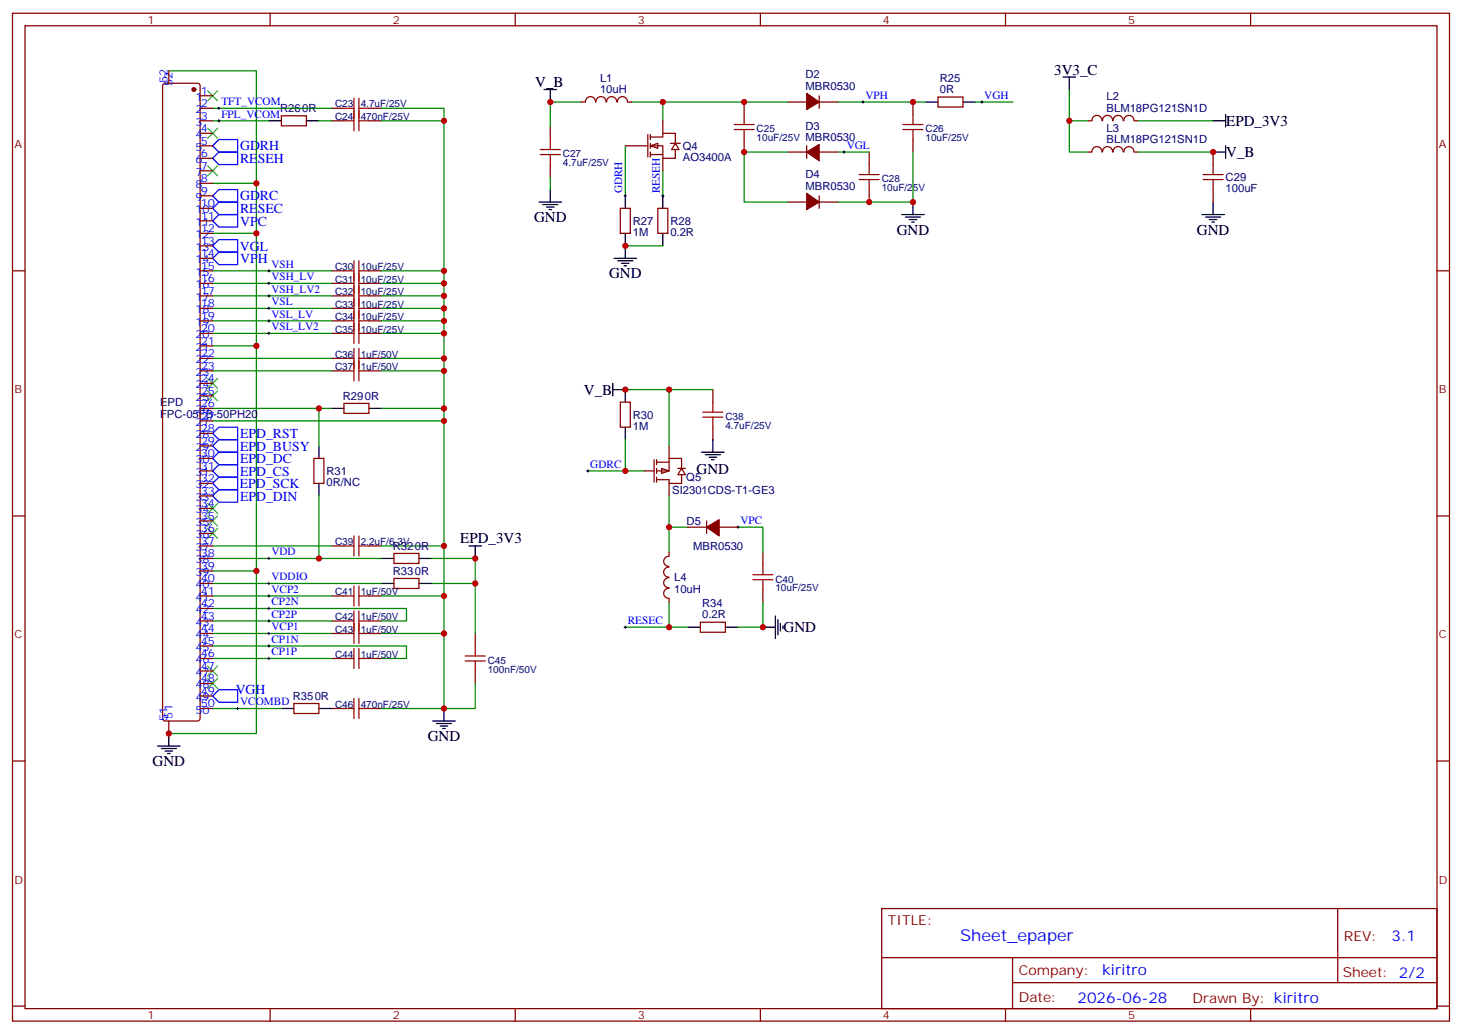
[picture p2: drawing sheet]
<svg xmlns="http://www.w3.org/2000/svg" width="412mm" height="292mm" viewBox="0 0 412 292" stroke-linecap="round" stroke-linejoin="round" font-family="sans-serif">
<g fill="none" stroke="#870000" stroke-width=".35">
<path d="M3.5 3.7h405.4v284.4h-405.4zM7.1 7.3h398.2v277.3h-398.2zM76.2 3.7v3.6M145.3 3.7v3.6M214.5 3.7v3.6M283.6 3.7v3.6M352.8 3.7v3.6M79.4 32.7h7v2.8h-7zM93.5 30.6h3.5M93.5 34.1h3.5M104.1 30.6h3.5M104.1 34.1h3.5"/>
<path d="M155.2 35.8v3.6M164 28.8h1.1M165.1 28.8a1.41 1.41 0 0 1 1.4-1.5 1.41 1.41 0 0 1 1.5 1.5M168.1 28.8a1.41 1.41 0 0 1 1.4-1.5 1.41 1.41 0 0 1 1.4 1.5M171.1 28.8a1.41 1.41 0 0 1 1.4-1.5 1.41 1.41 0 0 1 1.4 1.5M174.2 28.8a1.41 1.41 0 0 1 1.4-1.5 1.41 1.41 0 0 1 1.4 1.5M177.1 28.8h1.1M209.9 28.8v3.5M209.9 39.4v3.5M257.5 28.8v3.5M257.5 39.4v3.5M264.6 27.4h7v2.8h-7z"/>
<path d="M155.2 46.4v3.6M175 58.8h2.8v7h-2.8zM185.6 58.8h2.8v7h-2.8zM245.2 42.9v3.5M245.2 53.5v3.5M342.2 42.9v3.5M342.2 53.5v3.5M3.5 76.4h3.6M93.5 76.4h3.5M93.5 79.9h3.5M104.1 76.4h3.5M104.1 79.9h3.5"/>
<path d="M405.3 76.4h3.6M93.5 83.5h3.5M93.5 87h3.5M93.5 90.5h3.5M93.5 94.1h3.5M104.1 83.5h3.5M104.1 87h3.5M104.1 90.5h3.5M104.1 94.1h3.5M93.5 101.1h3.5M93.5 104.6h3.5M97 113.8h7.1v2.8h-7.1z"/>
<path d="M104.1 101.1h3.5M104.1 104.6h3.5M175 113.5h2.8v7h-2.8zM201.1 109.9v3.6M88.5 129.3h2.9v7.1h-2.9zM201.1 120.5v3.5M3.5 145.6h3.6M93.5 154h3.5M104.1 154h3.5M111.1 156.1h7.1v2.9h-7.1zM188.7 157a1.41 1.41 0 0 0-1.5 1.4 1.41 1.41 0 0 0 1.5 1.4M188.7 155.8v1"/>
<path d="M215.2 155.8v3.5M405.3 145.6h3.6M93.5 168.1h3.5M93.5 175.2h3.5M93.5 178.7h3.5M104.1 168.1h3.5M104.1 175.2h3.5M104.1 178.7h3.5M111.1 163.2h7.1v2.8h-7.1zM134.1 178.7v3.5M188.7 163a1.41 1.41 0 0 0-1.5 1.4 1.41 1.41 0 0 0 1.5 1.4M188.7 160a1.41 1.41 0 0 0-1.5 1.4 1.41 1.41 0 0 0 1.5 1.4"/>
<path d="M188.7 166a1.41 1.41 0 0 0-1.5 1.4 1.41 1.41 0 0 0 1.5 1.4v1.1M197.6 175.5h7v2.9h-7zM215.2 166.4v3.5M82.9 198.5h7.1v2.8h-7.1zM93.5 185.8h3.5M93.5 199.9h3.5M104.1 185.8h3.5M104.1 199.9h3.5M134.1 189.3v3.5M3.5 214.7h3.6M405.3 214.7h3.6M248.7 256.3h156.6v28.3h-156.6z"/>
<path d="M377.3 256.4v20.8M248.7 270.2h156.5M285.6 277.2h119.6M285.6 270.2v14.1M3.5 283.8h3.6M76.2 284.6v3.5M145.3 284.6v3.5M214.5 284.6v3.5M283.6 284.6v3.5M352.8 284.6v3.5M405.3 283.8h3.6"/>
</g>
<g fill="none" stroke="#3c3" stroke-width=".35">
<path d="M58.6 25.6l2.8 2.8M58.6 36.2l2.8 2.8M61.4 25.6l-2.8 2.8M61.4 36.2l-2.8 2.8M58.6 46.8l2.8 2.8M61.4 46.8l-2.8 2.8M58.6 106.8l2.8 2.8M58.6 110.3l2.8 2.8M61.4 106.8l-2.8 2.8M61.4 110.3l-2.8 2.8M58.6 142l2.8 2.9M58.6 145.6l2.8 2.8"/>
<path d="M58.6 149.1l2.8 2.8M61.4 142l-2.8 2.9M61.4 145.6l-2.8 2.8M61.4 149.1l-2.8 2.8M58.6 187.9l2.8 2.8M58.6 191.4l2.8 2.8M61.4 187.9l-2.8 2.8M61.4 191.4l-2.8 2.8"/>
</g>
<g fill="none" stroke="#000" stroke-width=".35">
<path d="M75.8 34.1h3.6M86.4 34.1h3.6M153.5 25.3h3.5M155.2 25.3v3.5M261.1 28.8h3.5M271.6 28.8h3.6M299.9 21.7h3.5M301.6 21.7v3.6M342.2 34.1h3.5M345.7 32.3v3.5M152 57h6.4M153.1 57.7h4.2"/>
<path d="M154.2 58.4h2.1M154.9 59.1h.7M155.2 53.5v3.5M176.4 55.2v3.6M187 55.2v3.6M257.5 57v3.5M342.2 42.9h3.5M342.2 57v3.5M345.7 41.1v3.6M173.2 72.9h6.4M174.3 73.6h4.2M175.3 74.3h2.1"/>
<path d="M176 75h.7M176.4 65.8v7.1M187 65.8v3.6M254.4 60.5h6.3M255.4 61.2h4.2M256.5 61.9h2.1M257.2 62.7h.7M339 60.5h6.4M340.1 61.2h4.2M341.1 61.9h2.2M341.8 62.7h.7M93.5 115.2h3.5"/>
<path d="M104.1 115.2h3.5M172.9 109.9h3.5v3.6M172.9 108.2v3.5M90 125.8v3.5M90 136.4v3.5M176.4 120.5v3.5M197.9 127.6h6.4M199 128.3h4.2M200 129h2.1M200.7 129.7h.7M201.1 124v3.6M107.6 157.6h3.5"/>
<path d="M118.2 157.6h3.5M132.3 154h3.5M134.1 154v3.6M107.6 164.6h3.5M118.2 164.6h3.5M194 177h3.6M204.6 177h3.5M215.2 177h3.5M218.7 173.8v6.3M219.4 174.8v4.3M220.1 175.9v2.1M220.8 176.6v.7"/>
<path d="M79.4 199.9h3.5M90 199.9h3.5M125.2 199.9v3.5M44.4 210.5h6.4M45.5 211.2h4.2M46.6 211.9h2.1M47.3 212.6h.7M47.6 206.9v3.6M122.1 203.4h6.3M123.1 204.1h4.3M124.2 204.8h2.1M124.9 205.5h.7"/>
</g>
<g fill="none" stroke="#a10000" stroke-width=".35">
<path d="M97 30.6h2.8M97 34.1h2.8M99.8 27.7v9.2M101.2 30.6h2.9M101.2 27.7v9.2M101.2 34.1h2.9M155.2 39.4v2.8M207.1 36.5h5.6M207.1 35.1h5.6M209.9 32.3v2.8M209.9 36.5v2.9M254.7 36.5h5.6"/>
<path d="M254.7 35.1h5.6M257.5 32.3v2.8M257.5 36.5v2.9M152.4 43.6h5.6M152.4 42.2h5.6M155.2 43.6v2.8M242.4 50.7h5.6M242.4 49.2h5.6M245.2 46.4v2.8M245.2 50.7v2.8M339.4 50.7h5.6M339.4 49.2h5.6"/>
<path d="M342.2 46.4v2.8M342.2 50.7v2.8M97 76.4h2.8M97 79.9h2.8M99.8 73.6v23.3M101.2 73.6v23.3M101.2 76.4h2.9M101.2 79.9h2.9M97 83.5h2.8M97 87h2.8M97 90.5h2.8M97 94.1h2.8"/>
<path d="M99.8 98.3v9.2M101.2 98.3v9.2M101.2 83.5h2.9M101.2 87h2.9M101.2 90.5h2.9M101.2 94.1h2.9M97 101.1h2.8M97 104.6h2.8M101.2 101.1h2.9M101.2 104.6h2.9M198.3 117.7h5.6M198.3 116.3h5.6"/>
<path d="M201.1 113.5v2.8M201.1 117.7v2.8M97 154h2.8M99.8 151.2v5.6M101.2 151.2v5.6M101.2 154h2.9M215.2 159.3v2.8M97 168.1h2.8M97 175.2h2.8M97 178.7h2.8M99.8 165.3v5.7M99.8 172.4v9.1"/>
<path d="M101.2 165.3v5.7M101.2 172.4v9.1M101.2 168.1h2.9M101.2 175.2h2.9M101.2 178.7h2.9M212.4 162.1h5.6M212.4 163.5h5.6M215.2 163.5v2.9M97 185.8h2.8M97 199.9h2.8M99.8 183v5.6M99.8 197.1v5.6"/>
<path d="M101.2 183v5.6M101.2 197.1v5.6M101.2 185.8h2.9M101.2 199.9h2.9M131.2 186.5h5.7M131.2 185.1h5.7M134.1 182.2v2.9M134.1 186.5v2.8"/>
</g>
<g fill="none" stroke="#008700" stroke-width=".35">
<path d="M47.6 20h24.7v31.7M60 30.6h33.5M60 34.1h15.8M90 34.1h3.5M107.6 30.6h17.6v3.5h-17.6M125.2 34.1v60h-17.6M164 28.8h-8.8v7M178.2 28.8h8.8v5.3M187 28.8h35.2M236.4 28.8h24.7M275.2 28.8h10.6M301.6 25.3v8.8"/>
<path d="M306.9 34.1h-5.3v8.8h5.3M321 34.1h21.2M60 51.7h12.3v14.1h-12.3M155.2 50v3.5M176.4 41.1v14.1M187 48.2v7M222.2 42.9h-12.3v14.1h12.3M236.4 42.9h8.8M257.5 42.9v14.1h-21.1M321 42.9h21.2M60 76.4h33.5M60 79.9h33.5"/>
<path d="M72.3 65.8v31.8h-12.3M107.6 76.4h17.6M107.6 79.9h17.6M176.4 69.4h10.6M60 83.5h33.5M60 87h33.5M60 90.5h33.5M60 94.1h33.5M72.3 97.6v63.5h-12.3M107.6 83.5h17.6M107.6 87h17.6M107.6 90.5h17.6"/>
<path d="M125.2 94.1v7h-17.6M60 101.1h33.5M60 104.6h33.5M60 115.2h33.5M90 115.2v10.6M125.2 101.1v3.5h-17.6M125.2 115.2v3.5h-65.2M125.2 104.6v10.6h-17.6M125.2 118.7v35.3h-17.6M176.4 109.9h24.7M188.7 109.9v15.9M90 139.9v17.7"/>
<path d="M165.8 132.9h10.6M176.4 124v8.9h5.3M188.7 139.9v15.9M60 154h33.5M60 157.6h47.6M121.7 157.6h12.4v7h-12.4M125.2 154v14.1h-17.6M188.7 148.7h5.3M208.1 148.7h7.1v7.1M60 171.7h54.7v3.5h-7.1M60 164.6h47.6M60 168.1h33.5"/>
<path d="M60 175.2h33.5M60 178.7h33.5M72.3 161.1v45.8h-24.7M125.2 168.1v10.6h-17.6M125.2 178.7v21.2h-17.6M134.1 164.6v14.1M176.4 177h12.3M188.7 169.9v7.1h5.3M215.2 169.9v7.1h-7.1M60 182.2h54.7v3.6h-7.1M60 185.8h33.5M60 199.9h19.4"/>
<path d="M134.1 192.8v7.1h-8.9"/>
</g>
<g fill="none" stroke="#00f" stroke-width=".35">
<path d="M60 41.1l1.7-1.7h5.3v3.5h-5.3zM60 44.7l1.7-1.8h5.3v3.5h-5.3zM60 55.2l1.7-1.7h5.3v3.5h-5.3zM61.7 57h5.3v3.5h-5.3l-1.7-1.7zM60 62.3l1.7-1.8h5.3v3.6h-5.3zM60 69.4l1.7-1.8h5.3v3.5h-5.3zM60 72.9l1.7-1.8h5.3v3.5h-5.3zM60 122.3l1.7-1.8h5.3v3.5h-5.3zM60 125.8l1.7-1.8h5.3v3.6h-5.3zM60 129.3l1.7-1.7h5.3v3.5h-5.3zM60 132.9l1.7-1.8h5.3v3.5h-5.3zM60 136.4l1.7-1.8h5.3v3.5h-5.3z"/>
<path d="M60 139.9l1.7-1.8h5.3v3.6h-5.3zM60 196.4l1.7-1.8h5.3v3.5h-5.3z"/>
</g>
<g fill="none" stroke="#000" stroke-width=".28">
<path d="M61.4 30.6h.7M61.4 34.1h.7M61.7 30.2v.7M61.7 33.7v.7M243.1 28.8h.7M243.4 28.4v.7M276.6 28.8h.7M276.9 28.4v.7M176 55.2h.7M176.4 54.9v.7M186.6 55.2h.7M187 54.9v.7"/>
<path d="M237.8 42.9h.7M238.1 42.5v.8M75.5 76.4h.7M75.5 79.9h.7M75.8 76.1v.7M75.8 79.6v.7M75.5 83.5h.7M75.5 87h.7M75.5 90.5h.7M75.5 94.1h.7M75.8 83.1v.7M75.8 86.6v.7"/>
<path d="M75.8 90.2v.7M75.8 93.7v.7M165.5 132.9h.7M165.8 132.5v.7M75.5 157.6h.7M75.8 157.2v.7M207.8 148.7h.7M208.1 148.4v.7M75.5 164.6h.7M75.5 168.1h.7M75.5 171.7h.7M75.5 175.2h.7"/>
<path d="M75.5 178.7h.7M75.8 164.3v.7M75.8 167.8v.7M75.8 171.3v.7M75.8 174.8v.7M75.8 178.4v.7M176 177h.7M176.4 176.6v.7M66.7 199.9h.7M67 199.5v.7M75.5 182.2h.7M75.5 185.8h.7"/>
<path d="M75.8 181.9v.7M75.8 185.4v.7"/>
</g>
<g fill="#c00">
<circle cx="72.3" cy="65.8" r=".88"/>
<circle cx="72.3" cy="97.6" r=".88"/>
<circle cx="72.3" cy="51.7" r=".88"/>
<circle cx="72.3" cy="161.1" r=".88"/>
<circle cx="47.6" cy="206.9" r=".88"/>
<circle cx="125.2" cy="34.1" r=".88"/>
<circle cx="125.2" cy="76.4" r=".88"/>
<circle cx="125.2" cy="79.9" r=".88"/>
<circle cx="125.2" cy="83.5" r=".88"/>
<circle cx="125.2" cy="87" r=".88"/>
<circle cx="125.2" cy="90.5" r=".88"/>
<circle cx="125.2" cy="94.1" r=".88"/>
<circle cx="125.2" cy="101.1" r=".88"/>
<circle cx="125.2" cy="104.6" r=".88"/>
<circle cx="125.2" cy="115.2" r=".88"/>
<circle cx="125.2" cy="118.7" r=".88"/>
<circle cx="125.2" cy="154" r=".88"/>
<circle cx="125.2" cy="168.1" r=".88"/>
<circle cx="125.2" cy="178.7" r=".88"/>
<circle cx="125.2" cy="199.9" r=".88"/>
<circle cx="134.1" cy="157.6" r=".88"/>
<circle cx="134.1" cy="164.6" r=".88"/>
<circle cx="176.4" cy="69.4" r=".88"/>
<circle cx="155.2" cy="28.8" r=".88"/>
<circle cx="187" cy="28.8" r=".88"/>
<circle cx="209.9" cy="28.8" r=".88"/>
<circle cx="209.9" cy="42.9" r=".88"/>
<circle cx="257.5" cy="28.8" r=".88"/>
<circle cx="245.2" cy="57" r=".88"/>
<circle cx="257.5" cy="57" r=".88"/>
<circle cx="301.6" cy="34.1" r=".88"/>
<circle cx="188.7" cy="109.9" r=".88"/>
<circle cx="188.7" cy="148.7" r=".88"/>
<circle cx="176.4" cy="109.9" r=".88"/>
<circle cx="176.4" cy="132.9" r=".88"/>
<circle cx="188.7" cy="177" r=".88"/>
<circle cx="215.2" cy="177" r=".88"/>
<circle cx="90" cy="115.2" r=".88"/>
<circle cx="90" cy="157.6" r=".88"/>
<circle cx="342.2" cy="42.9" r=".88"/>
</g>
<path d="M186.6 132.2l2.1 .7-2.1 .7z" fill="#fff" stroke="#870000" stroke-width=".35"/>
<g fill="none" stroke="#870000" stroke-width=".35">
<path d="M181.7 132.9h2.8M184.5 129.7v6.3M185.2 130.4h3.5M185.2 129.7v1.4M185.2 132.2v1.4M185.2 134.6v1.4M188.7 129.3h3.6v2.9M188.7 129.3v3.6h-3.5M188.7 125.8v3.5M188.7 136.4v3.5M191.2 132.2h2.1M192.3 132.2l1 1.7h-2.1z"/>
<path d="M192.3 133.9v2.5h-3.6v-1.1h-3.5"/>
</g>
<g fill="#fff" stroke="#870000" stroke-width=".35">
<path d="M183.4 41.1l2.2-.7v1.4z"/>
<path d="M190.5 40.4l1.1 1.8h-2.2z"/>
</g>
<g fill="none" stroke="#870000" stroke-width=".35">
<path d="M47.6 20v3.5M46.1 23.7l.5-.2h9.1l.5 .2 .2 .5v178.5l-.2 .5-.5 .2h-9.1l-.5-.2-.2-.5v-178.5zM56.4 34.1h3.6M56.4 27h3.6M56.4 30.6h3.6M56.4 37.6h3.6M182.7 38v6.3M183.4 38.7h3.6v-1.1h3.5v2.8M183.4 38v1.4M187 34.1v3.5M222.2 28.8h5.3M231.1 27v3.6"/>
<path d="M231.1 28.8h5.3M306.9 34.1h1.1M308 34.1a1.41 1.41 0 0 1 1.4-1.5 1.41 1.41 0 0 1 1.4 1.5M311 34.1a1.41 1.41 0 0 1 1.4-1.6 1.41 1.41 0 0 1 1.4 1.6M314 34.1a1.41 1.41 0 0 1 1.4-1.6 1.41 1.41 0 0 1 1.4 1.6M317 34.1a1.41 1.41 0 0 1 1.4-1.5 1.41 1.41 0 0 1 1.4 1.5M320 34.1h1M56.4 41.1h3.6M56.4 44.7h3.6M56.4 48.2h3.6M56.4 51.7h3.6M56.4 55.2h3.6"/>
<path d="M56.4 58.8h3.6M176.4 41.1h6.3M183.4 41.1h3.6v3.6h3.5v-2.5M183.4 43.6h3.6M183.4 40.4v1.4M183.4 42.9v1.4M187 44.7v3.5M189.1 40.4h2.8M222.2 42.9h5.3M222.2 57h5.3M227.5 41.1v3.6M231.1 42.9h5.3"/>
<path d="M231.1 57h5.3M231.1 55.2v3.6M306.9 42.9h1.1M308 42.9a1.41 1.41 0 0 1 1.4-1.5 1.41 1.41 0 0 1 1.4 1.5M311 42.9a1.41 1.41 0 0 1 1.4-1.5 1.41 1.41 0 0 1 1.4 1.5M314 42.9a1.41 1.41 0 0 1 1.4-1.5 1.41 1.41 0 0 1 1.4 1.5M317 42.9a1.41 1.41 0 0 1 1.4-1.5 1.41 1.41 0 0 1 1.4 1.5M320 42.9h1M56.4 62.3h3.6M56.4 65.8h3.6M56.4 69.4h3.6M56.4 72.9h3.6"/>
<path d="M56.4 76.4h3.6M56.4 79.9h3.6M56.4 83.5h3.6M56.4 87h3.6M56.4 90.5h3.6M56.4 94.1h3.6M56.4 97.6h3.6M56.4 101.1h3.6M56.4 104.6h3.6M56.4 108.2h3.6M56.4 111.7h3.6M56.4 115.2h3.6"/>
<path d="M56.4 118.7h3.6M56.4 122.3h3.6M56.4 125.8h3.6M56.4 129.3h3.6M56.4 132.9h3.6M56.4 136.4h3.6M56.4 139.9h3.6M56.4 143.4h3.6M56.4 147h3.6M56.4 150.5h3.6M56.4 154h3.6M56.4 157.6h3.6"/>
<path d="M194 148.7h5.3M199.3 147v3.5M202.8 148.7h5.3M56.4 161.1h3.6M56.4 164.6h3.6M56.4 168.1h3.6M56.4 171.7h3.6M56.4 175.2h3.6M56.4 178.7h3.6M56.4 182.2h3.6M56.4 185.8h3.6M56.4 189.3h3.6"/>
<path d="M56.4 192.8h3.6M56.4 196.4h3.6M56.4 199.9h3.6M47.6 203.4v3.5"/>
</g>
<g fill="#870000" stroke="#870000" stroke-width=".35">
<path d="M199.3 148.7l3.5-2.1v4.6z"/>
<path d="M227.5 54.5l3.6 2.5-3.6 2.1z"/>
<path d="M227.5 42.9l3.6-2.1v4.6z"/>
<path d="M227.5 26.3l3.6 2.5-3.6 2.1z"/>
<circle cx="54.7" cy="25.3" r=".53"/>
</g>
<text font-size="4.6" fill="#00f" x="270.8" y="265.4">Sheet_epaper</text>
<g font-size="4.2">
<text x="297.4" y="21">3V3_C</text>
<text x="151" y="24.6">V_B</text>
<text x="345.9" y="35.5">EPD_3V3</text>
<text x="345.9" y="44.3">V_B</text>
<text x="150.6" y="62.7">GND</text>
<text x="252.9" y="66.2">GND</text>
<text x="337.6" y="66.2">GND</text>
<text x="171.8" y="78.5">GND</text>
<text x="164.7" y="111.3">V_B</text>
<text x="196.5" y="133.6">GND</text>
<text x="129.8" y="153.3">EPD_3V3</text>
<text x="221" y="178.3">GND</text>
<text x="120.6" y="209.1">GND</text>
<text x="43" y="216.1">GND</text>
</g>
<g font-size="4.2" fill="#00f">
<text x="392.5" y="265.6">3.1</text>
<text x="310.9" y="275.2">kiritro</text>
<text x="304" y="283">2026-06-28</text>
</g>
<g font-size="3.9" fill="#00f">
<text x="67.7" y="42.4">GDRH</text>
<text x="67.7" y="46">RESEH</text>
<text x="67.7" y="56.6">GDRC</text>
<text x="67.7" y="60.1">RESEC</text>
<text x="67.7" y="63.6">VPC</text>
<text x="67.7" y="70.7">VGL</text>
<text x="67.7" y="74.2">VPH</text>
<text x="67.7" y="123.6">EPD_RST</text>
<text x="67.7" y="127.1">EPD_BUSY</text>
<text x="67.7" y="130.6">EPD_DC</text>
<text x="67.7" y="137.7">EPD_SCK</text>
<text x="67.7" y="134.2">EPD_CS</text>
<text x="67.7" y="141.2">EPD_DIN</text>
<text x="66.5" y="195.9">VGH</text>
</g>
<g font-size="3.9" fill="#800">
<text x="250.5" y="260.9">TITLE:</text>
<text x="379.1" y="265.6">REV:</text>
<text x="287.4" y="275.1">Company:</text>
<text x="378.7" y="275.7">Sheet: 2/2</text>
<text x="287.4" y="282.8">Date:</text>
<text x="336.4" y="282.9">Draw</text>
<text x="346.6" y="282.9">n By: kiritro</text>
</g>
<g font-size="3.2" fill="#800">
<text x="41.6" y="6.7">1</text>
<text x="110.8" y="6.7">2</text>
<text x="179.9" y="6.7">3</text>
<text x="249.1" y="6.7">4</text>
<text x="318.2" y="6.7">5</text>
<text x="4.1" y="41.8">A</text>
<text x="405.9" y="41.8">A</text>
<text x="4.1" y="111">B</text>
<text x="405.9" y="111">B</text>
<text x="4.1" y="180.1">C</text>
<text x="405.9" y="180.1">C</text>
<text x="4.1" y="249.3">D</text>
<text x="405.9" y="249.3">D</text>
<text x="41.6" y="287.5">1</text>
<text x="110.8" y="287.5">2</text>
<text x="179.9" y="287.5">3</text>
<text x="249.1" y="287.5">4</text>
<text x="318.2" y="287.5">5</text>
</g>
<g font-size="3.2" fill="#00f">
<text x="47.3" y="23.5" transform="rotate(-90 47.3 23.5)">52</text>
<text x="48.7" y="24.2" transform="rotate(-90 48.7 24.2)">52</text>
<text x="55.1" y="28.4">1</text>
<text x="56.6" y="26.7">1</text>
<text x="62.4" y="29.7">TFT_VCOM</text>
<text x="244.1" y="27.9">VPH</text>
<text x="277.6" y="27.9">VGH</text>
<text x="55.1" y="32">2</text>
<text x="55.1" y="35.5">3</text>
<text x="56.6" y="30.2">2</text>
<text x="56.6" y="33.7">3</text>
<text x="62.4" y="33.2">FPL_VCOM</text>
<text x="55.1" y="39">4</text>
<text x="56.6" y="37.3">4</text>
<text x="56.6" y="40.8">5</text>
<text x="55.1" y="42.5">5</text>
<text x="55.1" y="46.1">6</text>
<text x="56.6" y="44.3">6</text>
<text x="56.6" y="47.8">7</text>
<text x="238.8" y="42">VGL</text>
<text x="55.1" y="49.6">7</text>
<text x="55.1" y="53.1">8</text>
<text x="56.6" y="51.4">8</text>
<text x="55.1" y="56.7">9</text>
<text x="56.6" y="54.9">9</text>
<text x="56.6" y="58.4">10</text>
<text x="175.5" y="54.5" transform="rotate(-90 175.5 54.5)">GDRH</text>
<text x="186.1" y="54.5" transform="rotate(-90 186.1 54.5)">RESEH</text>
<text x="55.1" y="60.2">10</text>
<text x="55.1" y="63.7">11</text>
<text x="56.6" y="61.9">11</text>
<text x="56.6" y="65.5">12</text>
<text x="55.1" y="67.2">12</text>
<text x="55.1" y="70.8">13</text>
<text x="56.6" y="69">13</text>
<text x="55.1" y="74.3">14</text>
<text x="55.1" y="77.8">15</text>
<text x="56.6" y="72.5">14</text>
<text x="56.6" y="76.1">15</text>
<text x="76.6" y="75.5">VSH</text>
<text x="55.1" y="81.4">16</text>
<text x="56.6" y="79.6">16</text>
<text x="56.6" y="83.1">17</text>
<text x="76.6" y="79.1">VSH_LV</text>
<text x="76.6" y="82.6">VSH_LV2</text>
<text x="55.1" y="84.9">17</text>
<text x="55.1" y="88.4">18</text>
<text x="56.6" y="86.6">18</text>
<text x="76.6" y="86.1">VSL</text>
<text x="76.6" y="89.6">VSL_LV</text>
<text x="55.1" y="91.9">19</text>
<text x="55.1" y="95.5">20</text>
<text x="56.6" y="90.2">19</text>
<text x="56.6" y="93.7">20</text>
<text x="76.6" y="93.2">VSL_LV2</text>
<text x="55.1" y="99">21</text>
<text x="56.6" y="97.2">21</text>
<text x="56.6" y="100.8">22</text>
<text x="55.1" y="102.5">22</text>
<text x="55.1" y="106">23</text>
<text x="56.6" y="104.3">23</text>
<text x="56.6" y="107.8">24</text>
<text x="55.1" y="109.6">24</text>
<text x="55.1" y="113.1">25</text>
<text x="56.6" y="111.3">25</text>
<text x="55.1" y="116.6">26</text>
<text x="56.6" y="114.9">26</text>
<text x="56.6" y="118.4">27</text>
<text x="55.1" y="120.2">27</text>
<text x="55.1" y="123.7">28</text>
<text x="56.6" y="121.9">28</text>
<text x="56.6" y="125.4">29</text>
<text x="55.1" y="127.2">29</text>
<text x="55.1" y="130.7">30</text>
<text x="56.6" y="129">30</text>
<text x="166.5" y="132">GDRC</text>
<text x="55.1" y="134.3">31</text>
<text x="55.1" y="137.8">32</text>
<text x="56.6" y="132.5">31</text>
<text x="56.6" y="136">32</text>
<text x="55.1" y="141.3">33</text>
<text x="56.6" y="139.6">33</text>
<text x="56.6" y="143.1">34</text>
<text x="55.1" y="144.9">34</text>
<text x="55.1" y="148.4">35</text>
<text x="56.6" y="146.6">35</text>
<text x="208.8" y="147.8">VPC</text>
<text x="55.1" y="151.9">36</text>
<text x="55.1" y="155.4">37</text>
<text x="56.6" y="150.1">36</text>
<text x="56.6" y="153.7">37</text>
<text x="55.1" y="159">38</text>
<text x="56.6" y="157.2">38</text>
<text x="56.6" y="160.7">39</text>
<text x="76.6" y="156.7">VDD</text>
<text x="55.1" y="162.5">39</text>
<text x="55.1" y="166">40</text>
<text x="56.6" y="164.3">40</text>
<text x="56.6" y="167.8">41</text>
<text x="76.6" y="163.7">VDDIO</text>
<text x="76.6" y="167.3">VCP2</text>
<text x="55.1" y="169.5">41</text>
<text x="55.1" y="173.1">42</text>
<text x="56.6" y="171.3">42</text>
<text x="76.6" y="170.8">CP2N</text>
<text x="55.1" y="176.6">43</text>
<text x="56.6" y="174.8">43</text>
<text x="56.6" y="178.4">44</text>
<text x="76.6" y="174.3">CP2P</text>
<text x="76.6" y="177.8">VCP1</text>
<text x="177.1" y="176.1">RESEC</text>
<text x="55.1" y="180.1">44</text>
<text x="55.1" y="183.7">45</text>
<text x="56.6" y="181.9">45</text>
<text x="56.6" y="185.4">46</text>
<text x="76.6" y="181.4">CP1N</text>
<text x="76.6" y="184.9">CP1P</text>
<text x="55.1" y="187.2">46</text>
<text x="55.1" y="190.7">47</text>
<text x="56.6" y="188.9">47</text>
<text x="55.1" y="194.2">48</text>
<text x="55.1" y="197.8">49</text>
<text x="56.6" y="192.5">48</text>
<text x="56.6" y="196">49</text>
<text x="47.3" y="203.4" transform="rotate(-90 47.3 203.4)">51</text>
<text x="48.7" y="202.7" transform="rotate(-90 48.7 202.7)">51</text>
<text x="55.1" y="201.3">50</text>
<text x="56.6" y="199.5">50</text>
<text x="67.7" y="199">VCOMBD</text>
</g>
<g font-size="3.2" fill="#000080">
<text x="169.3" y="23.1">L1</text>
<text x="227.2" y="22.1">D2</text>
<text x="265.1" y="23.1">R25</text>
<text x="169.3" y="26.2">10uH</text>
<text x="227.2" y="25.3">MBR0530</text>
<text x="265.1" y="26.3">0R</text>
<text x="312.1" y="28.3">L2</text>
<text x="79" y="31.7">R260R</text>
<text x="312.1" y="31.5">BLM18PG121SN1D</text>
<text x="227.2" y="36.6">D3</text>
<text x="312.1" y="40.3">BLM18PG121SN1D</text>
<text x="312.1" y="37.1">L3</text>
<text x="192.6" y="45.4">AO3400A</text>
<text x="192.6" y="42.3">Q4</text>
<text x="227.2" y="53.5">MBR0530</text>
<text x="227.2" y="50.3">D4</text>
<text x="345.7" y="51.1">C29</text>
<text x="345.7" y="54.2">100uF</text>
<text x="178.5" y="63.4">R27</text>
<text x="189.1" y="63.4">R28</text>
<text x="178.5" y="66.6">1M</text>
<text x="189.1" y="66.6">0.2R</text>
<text x="96.7" y="112.8">R290R</text>
<text x="45.2" y="117.8">FPC-05FB-50PH20</text>
<text x="45.2" y="114.6">EPD</text>
<text x="178.5" y="118.1">R30</text>
<text x="178.5" y="121.3">1M</text>
<text x="92.1" y="137.2">0R/NC</text>
<text x="92.1" y="134">R31</text>
<text x="193.6" y="135.8">Q5</text>
<text x="189.6" y="139.3">SI2301CDS-T1-GE3</text>
<text x="193.7" y="148.1">D5</text>
<text x="110.8" y="155.2">R320R</text>
<text x="195.5" y="155.2">MBR0530</text>
<text x="110.8" y="162.2">R330R</text>
<text x="190.1" y="167.2">10uH</text>
<text x="190.1" y="164">L4</text>
<text x="198.1" y="171.3">R34</text>
<text x="198.1" y="174.5">0.2R</text>
<text x="82.6" y="197.5">R350R</text>
</g>
<g font-size="2.8" fill="#000080">
<text x="94.5" y="30.3">C23</text>
<text x="94.5" y="33.8">C24</text>
<text x="101.8" y="30.3">4.7uF/25V</text>
<text x="101.8" y="33.8">470nF/25V</text>
<text x="213.4" y="39.8">10uF/25V MBR0530</text>
<text x="213.4" y="37.4">C25</text>
<text x="261.1" y="39.8">10uF/25V</text>
<text x="261.1" y="37.4">C26</text>
<text x="158.7" y="46.9">4.7uF/25V</text>
<text x="158.7" y="44.4">C27</text>
<text x="248.7" y="53.9">10uF/25V</text>
<text x="248.7" y="51.5">C28</text>
<text x="94.5" y="76.2">C30</text>
<text x="101.8" y="76.2">10uF/25V</text>
<text x="94.5" y="79.7">C31</text>
<text x="94.5" y="83.2">C32</text>
<text x="101.8" y="79.7">10uF/25V</text>
<text x="101.8" y="83.2">10uF/25V</text>
<text x="94.5" y="86.8">C33</text>
<text x="101.8" y="86.8">10uF/25V</text>
<text x="94.5" y="90.3">C34</text>
<text x="94.5" y="93.8">C35</text>
<text x="101.8" y="90.3">10uF/25V</text>
<text x="101.8" y="93.8">10uF/25V</text>
<text x="94.5" y="100.9">C36</text>
<text x="101.8" y="100.9">1uF/50V</text>
<text x="94.5" y="104.4">C37</text>
<text x="101.8" y="104.4">1uF/50V</text>
<text x="204.6" y="118.5">C38</text>
<text x="204.6" y="121">4.7uF/25V</text>
<text x="94.5" y="153.8">C39</text>
<text x="101.8" y="153.8">2.2uF/6.3V</text>
<text x="94.5" y="167.9">C41</text>
<text x="101.8" y="167.9">1uF/50V</text>
<text x="218.7" y="166.8">10uF/25V</text>
<text x="218.7" y="164.4">C40</text>
<text x="94.5" y="174.9">C42</text>
<text x="94.5" y="178.5">C43</text>
<text x="101.8" y="174.9">1uF/50V</text>
<text x="101.8" y="178.5">1uF/50V</text>
<text x="94.5" y="185.5">C44</text>
<text x="101.8" y="185.5">1uF/50V</text>
<text x="137.6" y="189.8">100nF/50V</text>
<text x="137.6" y="187.3">C45</text>
<text x="94.5" y="199.6">C46</text>
<text x="101.8" y="199.6">470nF/25V</text>
</g>
</svg>
